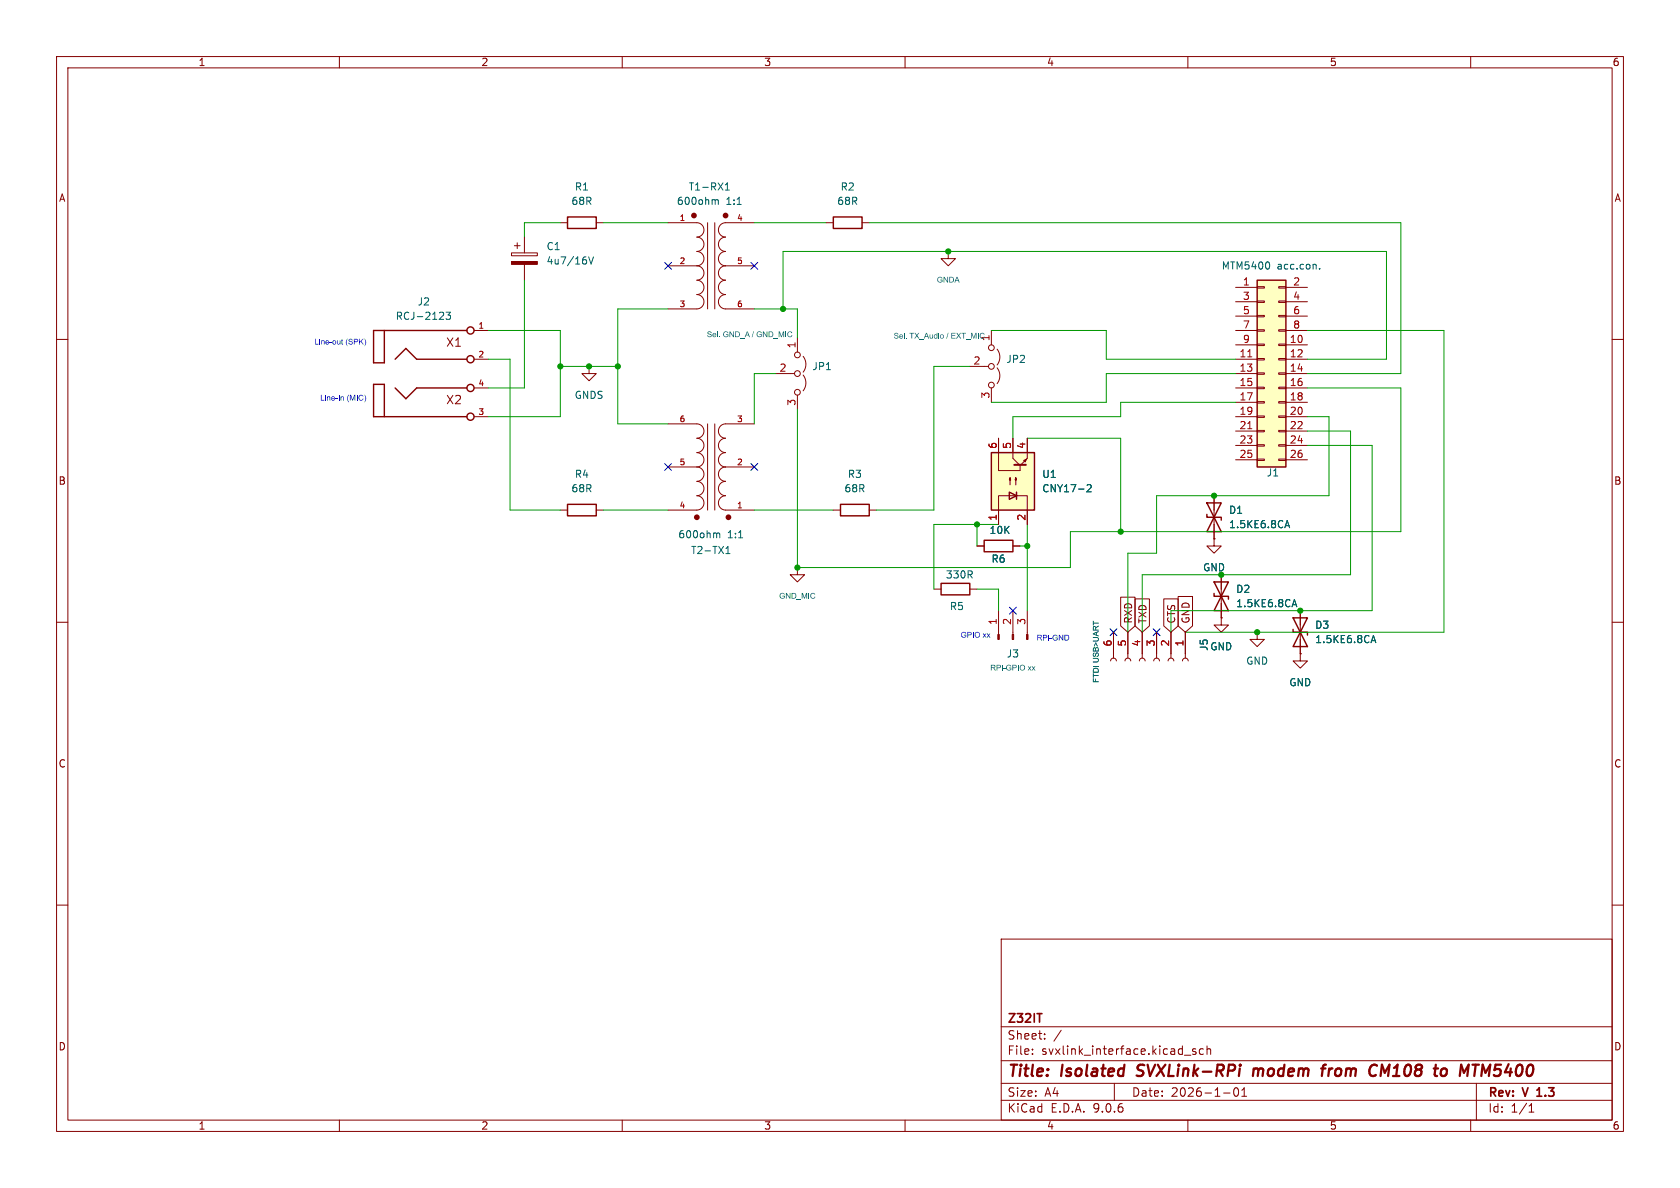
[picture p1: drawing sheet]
<svg xmlns="http://www.w3.org/2000/svg" width="297mm" height="210mm" viewBox="0 0 297 210" stroke-linecap="round" stroke-linejoin="round" font-family="sans-serif">
<g fill="none" stroke="#840000" stroke-width=".18">
<path d="M10 10h277v190h-277zM12 12h273v186h-273zM60 10v2M110 10v2M160 10v2M210 10v2M260 10v2M118.1 39.4h5.1a1.27 1.27 0 0 1 1.3 1.2 1.27 1.27 0 0 1-1.3 1.3 1.27 1.27 0 0 1 1.3 1.3 1.27 1.27 0 0 1-1.3 1.3 1.27 1.27 0 0 1 1.3 1.2 1.27 1.27 0 0 1-1.3 1.3M125.1 39.4v15.2M126.4 39.4v15.2M133.3 39.4h-5a1.27 1.27 0 0 0-1.3 1.2 1.27 1.27 0 0 0 1.3 1.3 1.27 1.27 0 0 0-1.3 1.3 1.27 1.27 0 0 0 1.3 1.3 1.27 1.27 0 0 0-1.3 1.2 1.27 1.27 0 0 0 1.3 1.3M146 39.4h1.3"/>
<path d="M152.4 39.4h1.3M118.1 47h5.1M123.2 47a1.27 1.27 0 0 1 1.3 1.3 1.27 1.27 0 0 1-1.3 1.2 1.27 1.27 0 0 1 1.3 1.3 1.27 1.27 0 0 1-1.3 1.3 1.27 1.27 0 0 1 1.3 1.2 1.27 1.27 0 0 1-1.3 1.3h-5.1M128.3 47a1.27 1.27 0 0 0-1.3 1.3 1.27 1.27 0 0 0 1.3 1.2 1.27 1.27 0 0 0-1.3 1.3 1.27 1.27 0 0 0 1.3 1.3 1.27 1.27 0 0 0-1.3 1.2 1.27 1.27 0 0 0 1.3 1.3h5M128.3 47h5M141 59.7v2.5M10 60h2M137.2 66h3.3M141 69.9v2.5M142 63a2.26 2.26 0 0 1 0 2.8M142 66.3a2.26 2.26 0 0 1 0 2.8M285 60h2"/>
<path d="M10 110h2M222.2 111.8v1.2h1.3l-1.3 1.3-1.2-1.3h1.2M222.2 111.8h.1M285 110h2M10 160h2M177 166h108v32h-108zM285 160h2M60 198v2M110 198v2M160 198v2M177 194.5h108M177 191.5h108"/>
<path d="M177 187.5h108M177 181.5h108M182.5 186.3v.1M182.5 185.5v.1M184.7 183.6v.1M184.7 182.8v.1M187.6 182.1l-1.3 2M197 191.5v3M209.4 186.5h1.1M210 198v2M211.4 185.5l-.4-.1-.2 .2 .1 .2 .5 .2v.3h-.6M212.7 185.5l-.4-.1-.3 .3v.4l.2 .2h.5"/>
<path d="M213.4 185.5l.2-.1 .4 .1v.9M213.4 184.9v1.5M216.3 193.2h1.2M218.2 192.4l.3-.1a.81 .81 0 0 1 .5 .6 .81 .81 0 0 1-.3 .8l-.1 .1a.81 .81 0 0 1-.4-1.4zM219.5 193.8h.9M219.5 192.7l.5-.4v1.5M260 198v2M261 191.5v6.5M270.3 196.6h.9M270.3 195.5l.4-.4v1.5"/>
<circle cx="141" cy="62.7" r=".51"/>
<circle cx="141" cy="69.3" r=".51"/>
<circle cx="141" cy="66" r=".51"/>
</g>
<path d="M183.3 179.2h.9M271.7 193.8h.9M271.8 192.6l-.1 .1" fill="none" stroke="#840000" stroke-width=".3"/>
<g fill="none" stroke="#840000" stroke-width=".4">
<path d="M200.9 190.1l.3 .1M201.2 188.4l-.1 .2 .1 .4M221.7 188.9l-.2 1.3M222.4 189a.57 .57 0 0 0-.8 .1M222.5 189.2l-.2 1M233.6 188.9h.7M234.4 188.2l-.4 .1M235 188.9l-.2 1.3M235.6 188.9l-.4 .1-.3 .3M243.3 188.3l.1 .1M244.8 189.6l-.5-1.4-.2 2M255.2 188.9l.4 .1 .2 .3-.1 .5-.4 .4"/>
<path d="M260.3 188.2h1.2M262.6 189.6l-.5-1.4-.2 2"/>
</g>
<g fill="none" stroke="#840000" stroke-width=".51">
<circle cx="122.7" cy="38.1" r=".25"/>
<circle cx="128.3" cy="38.1" r=".25"/>
</g>
<path d="M126.4 35.5l.2-.2 .3 .1 .1 .7M128.2 33.6h.8M128.2 32.7l.4-.4v1.3" fill="none" stroke="#006464" stroke-width=".18"/>
<path d="M147.3 38.4h5.1v2h-5.1z" fill="none" stroke="#840000" stroke-width=".25"/>
<path d="M222.2 49.5h5.1v33.1h-5.1z" fill="#ffffc2"/>
<path d="M222.2 49.5h5.1v33.1h-5.1zM213.4 90.9v.5h2.5v.5M213.4 88.9h2.5l-1.3 2.5zM214.6 91.4l1.3 2.6h-2.5zM228.6 111.3v.5h2.5v.5M228.6 109.2h2.5l-1.2 2.6zM229.9 111.8l1.2 2.5h-2.5z" fill="none" stroke="#840000" stroke-width=".25"/>
<g fill="none" stroke="#840000" stroke-width=".18">
<path d="M167.6 44.5v1.2h1.3l-1.3 1.3-1.2-1.3h1.2M167.6 44.5h.1M218.4 58.4h3.8M218.4 55.9h3.8M218.4 53.3h3.8M218.4 50.8h3.8M222.2 58.3h1.3v.2h-1.3zM222.2 55.8h1.3v.2h-1.3zM222.2 53.2h1.3v.3h-1.3zM222.2 50.7h1.3v.2h-1.3zM226.1 58.3h1.2v.2h-1.2zM226.1 55.8h1.2v.2h-1.2z"/>
<path d="M226.1 53.2h1.2v.3h-1.2zM226.1 50.7h1.2v.2h-1.2zM227.3 58.4h3.8M227.3 55.9h3.8M227.3 53.3h3.8M227.3 50.8h3.8M218.4 78.7h3.8M218.4 76.2h3.8M218.4 73.7h3.8M218.4 71.1h3.8M218.4 68.6h3.8M218.4 66h3.8"/>
<path d="M218.4 63.5h3.8M218.4 61h3.8M222.2 78.6h1.3v.3h-1.3zM222.2 76.1h1.3v.2h-1.3zM222.2 73.5h1.3v.3h-1.3zM222.2 71h1.3v.2h-1.3zM222.2 68.5h1.3v.2h-1.3zM222.2 65.9h1.3v.3h-1.3zM222.2 63.4h1.3v.2h-1.3zM222.2 60.8h1.3v.3h-1.3zM226.1 78.6h1.2v.3h-1.2zM226.1 76.1h1.2v.2h-1.2z"/>
<path d="M226.1 73.5h1.2v.3h-1.2zM226.1 71h1.2v.2h-1.2zM226.1 68.5h1.2v.2h-1.2zM226.1 65.9h1.2v.3h-1.2zM226.1 63.4h1.2v.2h-1.2zM226.1 60.8h1.2v.3h-1.2zM227.3 78.7h3.8M227.3 76.2h3.8M227.3 73.7h3.8M227.3 71.1h3.8M227.3 68.6h3.8M227.3 66h3.8"/>
<path d="M227.3 63.5h3.8M227.3 61h3.8M214.6 95.3v1.2h1.3l-1.3 1.3-1.2-1.3h1.2M214.6 95.3h.1M214.6 87.6v7.7M218.4 81.3h3.8M222.2 81.2h1.3v.2h-1.3zM226.1 81.2h1.2v.2h-1.2zM227.3 81.3h3.8M141 100.3v1.3h1.2l-1.2 1.3-1.3-1.3h1.3M141 100.3h.1M229.9 108v7.6"/>
</g>
<path d="M220.6 75.8h.7M220.6 63.1h.7" fill="none" stroke="#a90000" stroke-width=".18"/>
<path d="M224.4 46.5v.8M233.3 47.4v.2M227.1 93.3l.5-1.3 .4 1.3M227.3 92.9h.6M242.4 113.6l.4-1.3 .4 1.3M242.5 113.2h.6" fill="none" stroke="#006464" stroke-width=".18"/>
<path d="M175.3 80h7.6v10.2h-7.6z" fill="#ffffc2"/>
<g fill="none" stroke="#840000" stroke-width=".25">
<path d="M100.3 38.4h5.1v2h-5.1zM67.9 58.4v5.7h-1.9v-5.7h16.5M67.9 73.7v-5.8h-1.9v5.8h16.5M69.9 63.5l1.9-1.9 1.9 1.9h8.8M69.9 68.6l1.9 1.9 1.9-1.9h8.8M100.3 89.2h5.1v2h-5.1zM148.6 89.2h5.1v2h-5.1zM174 95.5h5.1v2h-5.1zM175.3 80h7.6v10.2h-7.6zM178.4 87l1.3 .6-1.3 .7zM179.7 87v1.3M166.4 103.1h5v2.1h-5z"/>
<path d="M214.6 104.9v.5h2.6v.5M214.6 102.9h2.6l-1.3 2.5zM215.9 105.4l1.3 2.6h-2.6z"/>
<circle cx="83.2" cy="58.4" r=".63"/>
<circle cx="83.2" cy="63.5" r=".63"/>
<circle cx="83.2" cy="73.7" r=".63"/>
<circle cx="83.2" cy="68.6" r=".63"/>
</g>
<g fill="none" stroke="#840000" stroke-width=".18">
<path d="M99.1 39.4h1.2M105.4 39.4h1.3M83.8 58.4h2.6M90.4 44.7h4.6v.5h-4.6zM90.9 43.4h1M91.4 42.9v1M92.7 41.9v2.8M92.7 46.7v2.8M175.3 58.4v2.6M83.8 63.5h2.6M83.8 68.6h2.6M83.8 73.7h2.6"/>
<path d="M104.1 64.8v1.2h1.3l-1.3 1.3-1.2-1.3h1.2M104.1 64.8h.1M118.1 74.9h5.1a1.27 1.27 0 0 1 1.3 1.3 1.27 1.27 0 0 1-1.3 1.3 1.27 1.27 0 0 1 1.3 1.2 1.27 1.27 0 0 1-1.3 1.3 1.27 1.27 0 0 1 1.3 1.3 1.27 1.27 0 0 1-1.3 1.3M125.1 74.9v15.3M126.4 74.9v15.3M133.3 74.9h-5a1.27 1.27 0 0 0-1.3 1.3 1.27 1.27 0 0 0 1.3 1.3 1.27 1.27 0 0 0-1.3 1.2 1.27 1.27 0 0 0 1.3 1.3 1.27 1.27 0 0 0-1.3 1.3 1.27 1.27 0 0 0 1.3 1.3M171.4 64.8h3.4M175.3 68.6v2.5M176.3 61.7a2.26 2.26 0 0 1 0 2.8M176.3 65a2.26 2.26 0 0 1 0 2.8M176.5 77.5v5.7h3.8v-1M179.1 77.5v3.5l1.1 1.2"/>
<path d="M181.6 77.5v3.5l-1.1 1.2M99.1 90.2h1.2M105.4 90.2h1.3M118.1 82.6h5.1M123.2 82.6a1.27 1.27 0 0 1 1.3 1.2 1.27 1.27 0 0 1-1.3 1.3 1.27 1.27 0 0 1 1.3 1.3 1.27 1.27 0 0 1-1.3 1.2 1.27 1.27 0 0 1 1.3 1.3 1.27 1.27 0 0 1-1.3 1.3h-5.1M128.3 82.6a1.27 1.27 0 0 0-1.3 1.2 1.27 1.27 0 0 0 1.3 1.3 1.27 1.27 0 0 0-1.3 1.3 1.27 1.27 0 0 0 1.3 1.2 1.27 1.27 0 0 0-1.3 1.3 1.27 1.27 0 0 0 1.3 1.3h5M128.3 82.6h5M147.3 90.2h1.3M153.7 90.2h1.2M172.7 96.5h1.3M178.6 84.5l-.2 .3h.3l-.1-.3v1.2M179.1 96.5h1.2"/>
<path d="M179.6 84.5l-.1 .3h.2l-.1-.3v1.2M179.7 87.6h1.9v5.1M179.8 87.6h-3.3v5.1M181 81.4l.5-.2-.3 .5zM214.6 95.3h.1M214.6 87.6v2.6M214.6 92.7v2.6M165.1 104.1h1.3M171.4 104.1h1.3M176.5 108v4.2M179.1 108v4.2M181.6 108v4.2"/>
<path d="M196.3 116.8l.2-.3 .3-.2 .4 .2 .2 .3M196.8 111.8v4.5M198.1 105.6h2.6v5l-1.3 1.2-1.3-1.2zM198.9 116.8l.1-.3 .4-.2 .3 .2 .2 .3M199.4 111.8v4.5M200.7 105.9h2.5v4.7l-1.3 1.2-1.2-1.2zM201.4 116.8l.2-.3 .3-.2 .4 .2 .1 .3M201.9 111.8v4.5M204 116.8l.1-.3 .4-.2 .3 .2 .2 .3M204.5 111.8v4.5M205.7 105.9h2.6v4.7l-1.3 1.2-1.3-1.2zM206.5 116.8l.1-.3 .4-.2 .4 .2 .1 .3"/>
<path d="M207 111.8v4.5M208.3 105.4h2.5v5.2l-1.3 1.2-1.2-1.2zM209 116.8l.2-.3 .3-.2 .4 .2 .2 .3M209.5 111.8v4.5M215.9 109.2v1.3h1.3l-1.3 1.3-1.3-1.3h1.3M215.9 109.2h.1M215.9 101.6v7.6M229.9 115.6v1.2h1.2l-1.2 1.3-1.3-1.3h1.3M229.9 115.6h.1M229.9 108v2.5M229.9 113v2.6"/>
<circle cx="175.3" cy="64.8" r=".51"/>
<circle cx="175.3" cy="61.5" r=".51"/>
<circle cx="175.3" cy="68.1" r=".51"/>
</g>
<path d="M179.3 82.2h2.1" fill="none" stroke="#840000" stroke-width=".36"/>
<g fill="none" stroke="#006464" stroke-width=".18">
<path d="M77.6 56.5h.8M78.4 55.3v.4M78.9 55.2h.7l-.4 .5 .4 .1v.5l-.2 .2-.5-.2M103.6 46v.6M104.1 45.4l.4 1.3 .4-1.3M126.7 94.4l.2-.2 .3 .1v.8M128.3 97.9h.8M128.3 97l.4-.4v1.3M192.2 85.8l.5-.1 .2 .3-.8 .9h.8M227.1 93.3l.5-1.3 .4 1.3M227.3 92.9h.6M228.4 107.3l.4-1.3 .5 1.3"/>
<path d="M228.5 106.9h.6M242.4 113.6l.4-1.3 .4 1.3M242.5 113.2h.6"/>
</g>
<g fill="none" stroke="#840000" stroke-width=".51">
<circle cx="123.2" cy="91.4" r=".25"/>
<circle cx="128.8" cy="91.4" r=".25"/>
</g>
<g fill="#840000" stroke="#840000" stroke-width=".18">
<path d="M176.4 112.2h.3v.8h-.3z"/>
<path d="M178.9 112.2h.3v.8h-.3z"/>
<path d="M181.5 112.2h.2v.8h-.2z"/>
<path d="M90.4 46.2h4.6v.5h-4.6z"/>
</g>
<g fill="none" stroke="#009600" stroke-width=".18">
<path d="M99.1 39.4h-6.4v2.5M106.7 39.4h11.4M133.3 39.4h12.7M153.7 39.4h93.9v26.6h-16.5M86.4 58.4h12.7v15.3h-12.7M92.7 49.5v19.1h-6.3M118.1 54.6h-8.9v20.3h8.9M133.3 54.6h7.7v5.1M138.4 54.6v-10.1h106.7v19h-14M175.3 58.4h20.3v5.1h22.8M231.1 58.4h24.2v53.4h-45.8M86.4 63.5h3.8v26.7h8.9"/>
<path d="M99.1 64.8h10.1M137.2 66h-3.9v8.9M171.4 64.8h-6.3v25.4h-10.2M181.6 77.5h16.5v16.5M218.4 66h-22.8v5.1h-20.3M218.4 71.1h-20.3v2.6h-19v3.8M231.1 76.2h7.7v25.4h-36.9v10.2M231.1 73.7h3.8v13.9h-30.4v10.2h-5.1v14M231.1 78.7h11.5v29.3h-35.6v3.8M231.1 68.6h16.5v25.4h-58.4v6.3h-48.2v-27.9M106.7 90.2h11.4M133.3 90.2h14"/>
<path d="M172.7 92.7v3.8M176.5 92.7h-11.4v11.4M180.3 96.5h1.3M181.6 92.7v15.3M172.7 104.1h3.8v3.9"/>
</g>
<g fill="none" stroke="#000084" stroke-width=".18">
<path d="M117.5 46.4l1.2 1.2M118.7 46.4l-1.2 1.2M132.7 46.4l1.3 1.2M134 46.4l-1.3 1.2M117.5 81.9l1.2 1.3M118.7 81.9l-1.2 1.3M132.7 81.9l1.3 1.3M134 81.9l-1.3 1.3M178.5 107.3l1.2 1.3M179.7 107.3l-1.2 1.3M196.2 111.2l1.3 1.2M197.5 111.2l-1.3 1.2"/>
<path d="M203.9 111.2l1.2 1.2M205.1 111.2l-1.2 1.2"/>
</g>
<g fill="#009600" stroke="#009600" stroke-width=".18">
<circle cx="138.4" cy="54.6" r=".46"/>
<circle cx="109.2" cy="64.8" r=".46"/>
<circle cx="141" cy="100.3" r=".46"/>
<circle cx="214.6" cy="87.6" r=".46"/>
<circle cx="222.2" cy="111.8" r=".46"/>
<circle cx="229.9" cy="108" r=".46"/>
<circle cx="167.6" cy="44.5" r=".46"/>
<circle cx="181.6" cy="96.5" r=".46"/>
<circle cx="198.1" cy="94" r=".46"/>
<circle cx="172.7" cy="92.7" r=".46"/>
<circle cx="215.9" cy="101.6" r=".46"/>
<circle cx="99.1" cy="64.8" r=".46"/>
<circle cx="104.1" cy="64.8" r=".46"/>
</g>
<g font-size="2.8" fill="#840000">
<text x="178" y="190.9">Title:</text>
<text x="187.7" y="190.9">Isolated</text>
<text x="201.9" y="190.9">SVXLink-RPi</text>
<text x="223.2" y="190.9">modem</text>
<text x="236.2" y="190.9">from</text>
<text x="245.3" y="190.9">CM108</text>
<text x="257.7" y="190.9">to</text>
<text x="262.9" y="190.9">MTM5400</text>
</g>
<g font-size="2.1" fill="#840000">
<text x="78.8" y="61.5">X1</text>
<text x="78.8" y="71.7">X2</text>
<text x="178" y="184">Sheet:</text>
<text x="178" y="181.2">Z32IT</text>
<text x="178" y="186.7">File:</text>
<text x="184.1" y="186.7">svxlink_interface.kicad_sch</text>
<text x="178" y="196.9">KiCad</text>
<text x="178" y="194.1">Size:</text>
<text x="184.7" y="194.1">A4</text>
<text x="185.7" y="196.9">E.D.A.</text>
<text x="193.3" y="196.9">9.0.6</text>
<text x="200" y="194.1">Date:</text>
<text x="207" y="194.1">2026-1-01</text>
<text x="263" y="194.3">Rev:</text>
<text x="263" y="196.9">Id:</text>
<text x="267.1" y="196.9">1/1</text>
<text x="269.4" y="194.3">V</text>
<text x="272.4" y="194.3">1.3</text>
</g>
<g font-size="1.8" fill="#840000">
<text x="35" y="11.9">1</text>
<text x="85" y="11.9">2</text>
<text x="135" y="11.9">3</text>
<text x="185" y="11.9">4</text>
<text x="235" y="11.9">5</text>
<text x="285" y="11.9">6</text>
<text x="10.3" y="35.9">A</text>
<text x="285.3" y="35.9">A</text>
<text x="10.3" y="85.9">B</text>
<text x="285.3" y="85.9">B</text>
<text x="200.3" y="110.3" transform="rotate(-90 200.3 110.3)">RXD</text>
<text x="202.9" y="110.3" transform="rotate(-90 202.9 110.3)">TXD</text>
<text x="208" y="110.3" transform="rotate(-90 208 110.3)">CTS</text>
<text x="210.5" y="110.3" transform="rotate(-90 210.5 110.3)">GND</text>
<text x="10.3" y="135.9">C</text>
<text x="285.3" y="135.9">C</text>
<text x="10.3" y="185.9">D</text>
<text x="285.3" y="185.9">D</text>
<text x="35" y="199.9">1</text>
<text x="85" y="199.9">2</text>
<text x="135" y="199.9">3</text>
<text x="185" y="199.9">4</text>
<text x="235" y="199.9">5</text>
<text x="285" y="199.9">6</text>
</g>
<g font-size="1.8" fill="#006464">
<text x="101.5" y="33.9">R1</text>
<text x="121.7" y="33.9">T1-RX1</text>
<text x="148.5" y="33.9">R2</text>
<text x="100.9" y="36.4">68R</text>
<text x="119.6" y="36.4">600ohm</text>
<text x="128.4" y="36.4">1:1</text>
<text x="147.9" y="36.4">68R</text>
<text x="96.5" y="44.4">C1</text>
<text x="96.5" y="47">4u7/16V</text>
<text x="215.9" y="47.9">MTM5400</text>
<text x="225.8" y="47.9">acc.con.</text>
<text x="69.9" y="56.7">RCJ-2123</text>
<text x="73.7" y="54.2">J2</text>
<text x="143.5" y="65.6">JP1</text>
<text x="177.8" y="64.4">JP2</text>
<text x="101.5" y="70.7">GNDS</text>
<text x="100.9" y="87.2">68R</text>
<text x="101.5" y="84.7">R4</text>
<text x="149.2" y="87.2">68R</text>
<text x="149.8" y="84.7">R3</text>
<text x="184.2" y="84.7">U1</text>
<text x="184.2" y="87.2">CNY17-2</text>
<text x="223.9" y="84.4">J1</text>
<text x="119.8" y="95.4">600ohm</text>
<text x="128.6" y="95.4">1:1</text>
<text x="174.8" y="94.6">10K</text>
<text x="217.2" y="91">D1</text>
<text x="217.2" y="93.6">1.5KE6.8CA</text>
<text x="122.1" y="98.1">T2-TX1</text>
<text x="175.2" y="99.7">R6</text>
<text x="212.6" y="101.2">GND</text>
<text x="167.1" y="102.5">330R</text>
<text x="218.4" y="105">D2</text>
<text x="218.4" y="107.5">1.5KE6.8CA</text>
<text x="167.8" y="108.1">R5</text>
<text x="232.4" y="111.4">D3</text>
<text x="232.4" y="113.9">1.5KE6.8CA</text>
<text x="177.9" y="116.4">J3</text>
<text x="213.7" y="115.2" transform="rotate(-90 213.7 115.2)">J5</text>
<text x="213.9" y="115.2">GND</text>
<text x="220.2" y="117.7">GND</text>
<text x="227.8" y="121.5">GND</text>
</g>
<g font-size="1.8" fill="#a90000">
<text x="219.6" y="53.1">3</text>
<text x="219.6" y="50.5">1</text>
<text x="228.5" y="53.1">4</text>
<text x="228.5" y="50.5">2</text>
<text x="219.6" y="58.2">7</text>
<text x="219.6" y="55.6">5</text>
<text x="228.5" y="58.2">8</text>
<text x="228.5" y="55.6">6</text>
<text x="137.7" y="65.8">2</text>
<text x="140.7" y="61.7" transform="rotate(-90 140.7 61.7)">1</text>
<text x="172" y="64.5">2</text>
<text x="175" y="60.4" transform="rotate(-90 175 60.4)">1</text>
<text x="219" y="65.8">13</text>
<text x="219" y="63.2">11</text>
<text x="219.6" y="60.7">9</text>
<text x="227.9" y="65.8">14</text>
<text x="227.9" y="63.2">12</text>
<text x="227.9" y="60.7">10</text>
<text x="140.7" y="71.8" transform="rotate(-90 140.7 71.8)">3</text>
<text x="175" y="70.6" transform="rotate(-90 175 70.6)">3</text>
<text x="219" y="70.9">17</text>
<text x="219" y="68.3">15</text>
<text x="227.9" y="70.9">18</text>
<text x="227.9" y="68.3">16</text>
<text x="219" y="75.9">21</text>
<text x="219" y="73.4">19</text>
<text x="227.9" y="75.9">22</text>
<text x="227.9" y="73.4">20</text>
<text x="176.3" y="79.4" transform="rotate(-90 176.3 79.4)">6</text>
<text x="178.8" y="79.4" transform="rotate(-90 178.8 79.4)">5</text>
<text x="181.4" y="79.4" transform="rotate(-90 181.4 79.4)">4</text>
<text x="219" y="81">25</text>
<text x="219" y="78.5">23</text>
<text x="227.9" y="81">26</text>
<text x="227.9" y="78.5">24</text>
<text x="176.3" y="92.1" transform="rotate(-90 176.3 92.1)">1</text>
<text x="181.4" y="92.1" transform="rotate(-90 181.4 92.1)">2</text>
<text x="176.3" y="110.6" transform="rotate(-90 176.3 110.6)">1</text>
<text x="178.8" y="110.6" transform="rotate(-90 178.8 110.6)">2</text>
<text x="181.4" y="110.6" transform="rotate(-90 181.4 110.6)">3</text>
<text x="196.6" y="114.4" transform="rotate(-90 196.6 114.4)">6</text>
<text x="199.1" y="114.4" transform="rotate(-90 199.1 114.4)">5</text>
<text x="201.7" y="114.4" transform="rotate(-90 201.7 114.4)">4</text>
<text x="204.2" y="114.4" transform="rotate(-90 204.2 114.4)">3</text>
<text x="206.8" y="114.4" transform="rotate(-90 206.8 114.4)">2</text>
<text x="209.3" y="114.4" transform="rotate(-90 209.3 114.4)">1</text>
</g>
<g font-size="1.4" fill="#a90000">
<text x="120" y="39.1">1</text>
<text x="130.2" y="39.1">4</text>
<text x="120" y="46.7">2</text>
<text x="130.2" y="46.7">5</text>
<text x="84.5" y="58.2">1</text>
<text x="120" y="54.4">3</text>
<text x="130.2" y="54.4">6</text>
<text x="84.5" y="63.2">2</text>
<text x="84.5" y="68.3">4</text>
<text x="84.5" y="73.4">3</text>
<text x="120" y="74.7">6</text>
<text x="130.2" y="74.7">3</text>
<text x="120" y="82.3">5</text>
<text x="130.2" y="82.3">2</text>
<text x="120" y="89.9">4</text>
<text x="130.2" y="89.9">1</text>
</g>
<g font-size="1.4" fill="#006464">
<text x="165.6" y="50.3">GNDA</text>
<text x="125" y="60">Sel. GND_A / GND_MIC</text>
<text x="158" y="60.2">Sel. TX_Audio / EXT_MIC</text>
<text x="137.7" y="106.2">GND_MIC</text>
<text x="175.1" y="118.9">RPi-GPIO xx</text>
<text x="194.6" y="120.7" transform="rotate(-90 194.6 120.7)">FTDI USB&gt;UART</text>
</g>
<g font-size="1.4" fill="#0000c2">
<text x="55.6" y="61.3">Line-out (SPK)</text>
<text x="56.6" y="71.2">Line-In (MIC)</text>
<text x="169.8" y="113.1">GPIO xx</text>
<text x="183.3" y="113.6">RPi-GND</text>
</g>
</svg>
